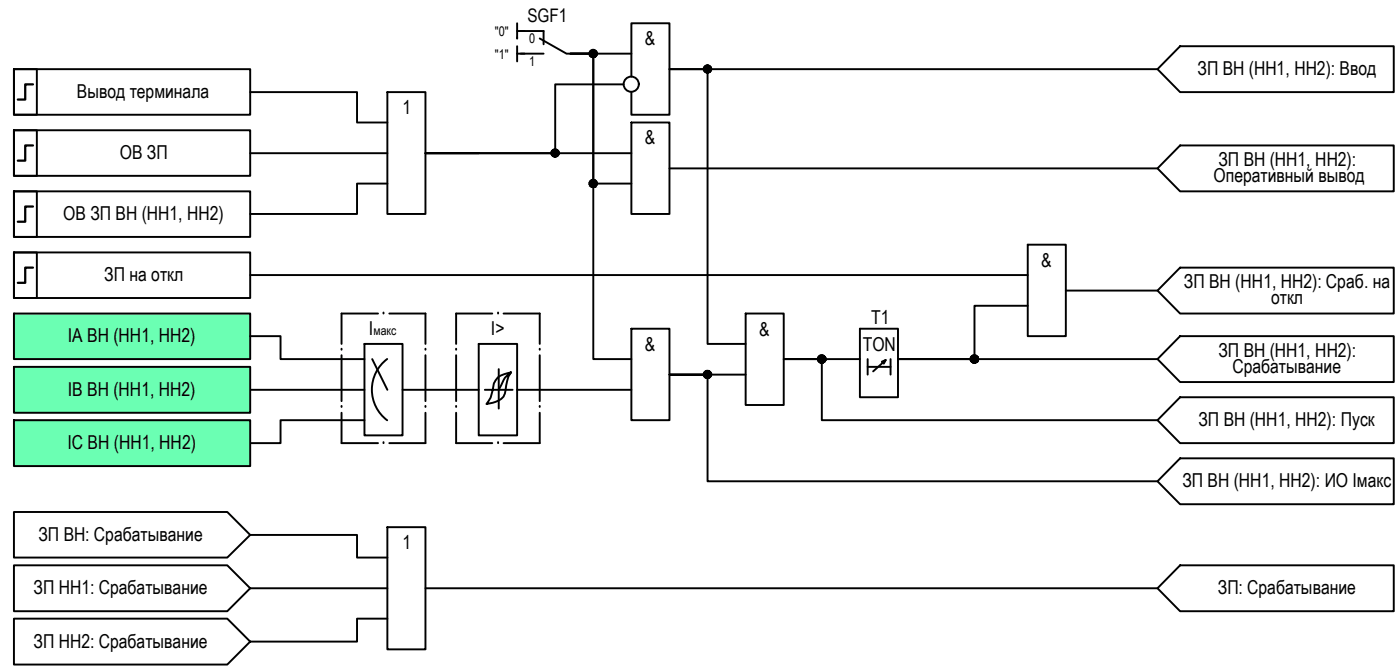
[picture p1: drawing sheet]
<svg xmlns="http://www.w3.org/2000/svg" width="184mm" height="87mm" viewBox="0 0 184 87" stroke-linecap="round" stroke-linejoin="round" font-family="sans-serif">
<!-- layer: 0 -->
<g fill="#6bffb3" stroke="#6bffb3" stroke-width=".13">
<path d="M1.8 41.1l31 5.9v-5.9zM1.8 41.1l31 5.9h-31z"/>
<path d="M1.8 48l31 6.1v-6.1zM1.8 48l31 6.1h-31z"/>
<path d="M1.8 55l31 6v-6zM1.8 55l31 6h-31z"/>
</g>
<g fill="none" stroke="#000" stroke-width=".25">
<path d="M1.8 17.1h3v5.9h-3zM1.8 17.1h31v5.9h-31zM1.8 9.1h3v5.9h-3zM1.8 9.1h31v5.9h-31zM32.8 12.1h14v3.9h4M50.8 12.1h5v15.9h-5zM67.8 5h.1M67.8 4.1h1M67.8 3v2M67.8 6.1v1.9M67.8 7h1M74.8 7h3v40h5"/>
<path d="M74.8 7h3v17h5M74.8 7h8M81.8 11h-9v9.1h-17M82.8 16h5v12h-5zM82.8 10v-7h5v12h-5v-2.9M151.8 9.1h-64h5v35.9h5M154.8 6.1h28v6h-28l-3-3zM154.8 19.1h28v6h-28l-3-3zM1.8 33.1h3v5.9h-3zM1.8 33.1h31v5.9h-31zM1.8 25.1h3v5.9h-3zM1.8 25.1h31v5.9h-31z"/>
<path d="M32.8 36h102M32.8 20.1h18M50.8 24h-4v4h-14M62.8 20.1h-7h27M87.8 22.1h64M134.8 32h5v12h-5zM139.8 38.1h12M154.8 35.1h28v6h-28l-3-3zM1.8 41.1h31v5.9h-31zM1.8 48h31v6.1h-31zM1.8 55h31v6h-31zM32.8 44h4v3h11"/>
<path d="M32.8 51.1h15M47.8 45h5v12h-5zM47.8 55h-11v3h-4M48.8 47l2 4.1M50.8 47a5 5 0 0 0 0 8M52.8 51.1h10M62.8 45h5v12h-5zM65.4 48.3v5.2M65.4 51.1h1.8M67 48.8a6.1 6.1 0 0 0-.8 2.8l-.3 .5a3.2 3.2 0 0 1-2.1 .8 5.4 5.4 0 0 0 1-2.7 2.04 2.04 0 0 1 1.7-1.3l.5-.1-.3 .2a2.38 2.38 0 0 0-.9 1.4l-.4 .7h-1.8M67.8 51.1h15M82.8 43.1h5v11.9h-5z"/>
<path d="M97.8 49.1h-10h5v13.9h59M97.8 41.1h5v11.9h-5zM112.8 43.1h5v8.9h-5zM112.8 47h-10h5v8h44M113.8 47v2.1M113.8 48h3M115.7 47.4l.5-.2-1.7 1.4M116.2 47.2l-.3 .4M116.8 47v2.1M134.8 40h-7v7h-10h34M154.8 52h28v6h-28l-3-3zM154.8 44h28v6h-28l-3-3z"/>
<path d="M1.8 67.1h28l3 3-3 2.9h-28zM1.8 74h28l3 3-3 3.1h-28zM32.8 70.1h14v2.9h4M32.8 77h18M50.8 69h5v16h-5zM55.8 77h96M154.8 60h28v6h-28l-3-3zM154.8 74h28v6.1h-28l-3-3.1zM1.8 81h28l3 3-3 3h-28zM50.8 81h-4v3h-14"/>
<circle cx="77.8" cy="7" r=".49"/>
<circle cx="82.8" cy="11" r=".99"/>
<circle cx="92.8" cy="9" r=".49"/>
<circle cx="72.8" cy="20" r=".49"/>
<circle cx="77.8" cy="24" r=".49"/>
<circle cx="92.8" cy="49" r=".49"/>
<circle cx="107.8" cy="47" r=".49"/>
<circle cx="127.8" cy="47" r=".49"/>
</g>
<g fill="none" stroke="#000" stroke-width=".25">
<path d="M68.3 4.1h3v1.7M68.3 7h3M70.8 5l3.5 2h3M44.8 53.3h.1M44.8 45.8h.1M44.8 54.1v3.9h4.8M44.8 46.5v6M49.6 41.1h-4.8v3.9M50.3 41.1h.1M50.3 58h.1M51.1 41.1h4.7v3.9M55.8 53.3h.1"/>
<path d="M55.8 45.8h.1M55.8 54.1v3.9h-4.7M55.8 46.5v6M59.8 53.3h.1M59.8 45.8h.1M59.8 46.5v6M59.8 54.1v3.9h4.8M64.6 41.1h-4.8v3.9M65.3 41.1h.1M65.3 58h.1M66 41.1h4.8v3.9M70.8 53.3h.1"/>
<path d="M70.8 45.8h.1M70.8 46.5v6M70.8 54.1v3.9h-4.8"/>
</g>
<!-- layer: 0 -->
<g fill="#000" stroke="#000" stroke-width=".13">
<path d="M72.6 19.6h.4zM72.7 19.6h.2zM77.5 6.6h.6zM77.6 7.5h.3zM77.7 6.6h.2zM77.7 7.5h.2zM92.5 8.7h.7zM92.7 9.5h.2zM92.7 8.6h.1zM72.6 20.5h.4zM72.7 20.5h.2zM77.6 24.5h.3z"/>
<path d="M77.7 23.6h.2zM77.7 24.5h.2zM77.7 23.5h.2zM92.7 49.5h.2zM92.7 48.6h.1zM107.7 47.5h.2zM107.7 46.6h.2zM127.5 46.7h.6zM127.6 47.5h.4zM127.6 46.6h.4zM127.7 47.5h.2zM127.7 46.6h.2z"/>
<path d="M72.7 19.6h.2zM72.7 19.6h.2z"/>
<path d="M72.7 19.6h.2zM72.7 19.6h.2z"/>
<path d="M72.7 19.6h.3zM72.7 19.6h.3zM72.6 19.6h.4z"/>
<path d="M72.6 19.6h.5zM72.6 19.6h.5z"/>
<path d="M72.5 19.6l.6 .1zM72.5 19.6l.6 .1z"/>
<path d="M72.5 19.7h.7zM72.4 19.7h.8z"/>
<path d="M72.4 19.7h.8zM72.4 19.7h.8z"/>
<path d="M72.4 19.7l.8 .1zM72.4 19.7l.8 .1z"/>
<path d="M72.4 19.8h.8zM72.4 19.8h.8z"/>
<path d="M72.4 19.8l.9 .1zM72.4 19.8l.9 .1z"/>
<path d="M72.4 19.9h.9zM72.4 19.9h.9z"/>
<path d="M72.3 19.9h1zM72.3 19.9h1z"/>
<path d="M72.3 19.9l1 .1zM72.3 19.9l1 .1z"/>
<path d="M72.3 20l1 .1v-.1zM72.3 20l1 .1h-1z"/>
<path d="M77.7 7.5h.2zM77.7 7.5h.2z"/>
<path d="M77.7 6.6h.2zM77.7 6.6h.2zM77.6 6.6h.3z"/>
<path d="M77.6 6.6h.4zM77.6 6.6h.4z"/>
<path d="M77.6 6.6h.5zM77.6 6.6h.5z"/>
<path d="M77.6 7.5h.4zM77.6 7.5h.3zM77.6 7.5h.3z"/>
<path d="M77.6 6.6h.5zM77.6 6.6h.5zM77.5 6.6h.6z"/>
<path d="M77.6 7.5h.5zM77.6 7.5h.4z"/>
<path d="M77.5 6.6l.7 .1zM77.5 6.6l.7 .1z"/>
<path d="M77.5 7.4l.6 .1zM77.5 7.4l.6 .1z"/>
<path d="M77.5 7.5h.6zM77.5 7.5h.6z"/>
<path d="M77.4 6.7h.8zM77.4 6.7h.8z"/>
<path d="M77.4 7.4h.8zM77.4 7.4h.7z"/>
<path d="M77.4 6.7l.8 .1zM77.4 6.7l.8 .1z"/>
<path d="M77.4 7.4h.8zM77.4 7.4h.8z"/>
<path d="M77.4 6.8h.8zM77.4 6.8h.8z"/>
<path d="M77.4 6.8l.9 .1zM77.4 6.8l.9 .1z"/>
<path d="M77.4 7.3h.8zM77.4 7.3h.8z"/>
<path d="M77.4 7.3h.8zM77.4 7.3l.8 .1z"/>
<path d="M77.4 6.9h.9zM77.4 6.9h.9z"/>
<path d="M77.3 6.9h1zM77.3 6.9h1z"/>
<path d="M77.3 6.9l1 .1zM77.3 6.9l1 .1z"/>
<path d="M77.3 7h1zM77.3 7h1z"/>
<path d="M77.3 7.1l1 .1zM77.3 7.1l1 .1z"/>
<path d="M77.3 7.2h1zM77.3 7.2h1z"/>
<path d="M77.3 7.2h1zM77.3 7.2h1z"/>
<path d="M77.4 7.2h.9zM77.4 7.2l.8 .1z"/>
<path d="M77.3 7l1 .1v-.1zM77.3 7l1 .1h-1z"/>
<path d="M92.7 8.6h.2zM92.7 8.6h.2z"/>
<path d="M92.7 9.5h.1zM92.7 9.5h.1z"/>
<path d="M92.7 8.6h.3zM92.7 8.6h.3z"/>
<path d="M92.6 8.6h.4zM92.6 8.6h.4z"/>
<path d="M92.6 9.5h.4zM92.6 9.5h.3z"/>
<path d="M92.6 8.6h.5zM92.5 8.6h.6z"/>
<path d="M92.6 9.5h.4zM92.6 9.5h.4z"/>
<path d="M92.5 8.6h.6zM92.5 8.6h.6z"/>
<path d="M92.5 9.5h.6zM92.5 9.5h.5z"/>
<path d="M92.5 8.6l.6 .1zM92.5 8.6l.6 .1z"/>
<path d="M92.5 9.4h.6zM92.5 9.4l.6 .1z"/>
<path d="M92.5 8.7h.7zM92.5 8.7h.7zM92.4 8.7h.8z"/>
<path d="M92.5 9.4h.6zM92.5 9.4h.6z"/>
<path d="M92.4 8.7l.8 .1zM92.4 8.7l.8 .1z"/>
<path d="M92.4 9.4h.8zM92.4 9.4h.8z"/>
<path d="M92.5 9.4h.7zM92.5 9.4h.6z"/>
<path d="M92.4 8.8h.8zM92.4 8.8h.8z"/>
<path d="M92.4 8.8h.9zM92.4 8.8h.9z"/>
<path d="M92.4 9.3h.8zM92.4 9.3h.8z"/>
<path d="M92.4 9.3h.8zM92.4 9.3l.8 .1z"/>
<path d="M92.3 8.8l1 .1zM92.3 8.8l1 .1z"/>
<path d="M92.3 8.9h1zM92.3 8.9h1z"/>
<path d="M92.3 9.2h1zM92.3 9.2h1z"/>
<path d="M92.3 9.2h1zM92.3 9.2l.9 .1z"/>
<path d="M92.3 8.9l1 .1v-.1zM92.3 8.9l1 .1h-1z"/>
<path d="M92.3 9l1 .1zM92.3 9l1 .1z"/>
<path d="M92.3 9.1h1zM92.3 9.1h1z"/>
<path d="M92.3 9.1h1zM92.3 9.1h1z"/>
<path d="M92.3 9.1h1zM92.3 9.1l1 .1z"/>
<path d="M72.7 20.5h.2zM72.7 20.5h.2z"/>
<path d="M72.7 20.5h.2zM72.7 20.5h.2z"/>
<path d="M72.6 20.5h.4zM72.6 20.5h.3z"/>
<path d="M72.5 20.4h.6zM72.5 20.4l.5 .1zM72.6 20.5h.4z"/>
<path d="M72.5 20.4h.6zM72.5 20.4h.6z"/>
<path d="M72.4 20.4h.8zM72.4 20.4h.7z"/>
<path d="M72.4 20.4h.8zM72.4 20.4h.8z"/>
<path d="M72.4 20.3h.8zM72.4 20.3h.8z"/>
<path d="M72.4 20.3h.8zM72.4 20.3l.8 .1z"/>
<path d="M72.3 20.1h1zM72.3 20.1h1z"/>
<path d="M72.3 20.1l1 .1zM72.3 20.1l1 .1z"/>
<path d="M72.3 20.2h1zM72.3 20.2h1z"/>
<path d="M72.3 20.2h1zM72.3 20.2h1z"/>
<path d="M72.4 20.2h.9zM72.4 20.2l.8 .1z"/>
<path d="M77.7 24.5l.2 .1zM77.7 24.6h.2z"/>
<path d="M77.7 23.5l.2 .1zM77.7 23.5l.2 .1zM77.6 23.6h.3z"/>
<path d="M77.6 23.6h.4zM77.6 23.6h.4z"/>
<path d="M77.6 23.6h.5zM77.6 23.6h.5z"/>
<path d="M77.6 24.5h.4zM77.6 24.5h.3zM77.6 24.5h.3z"/>
<path d="M77.6 23.6h.5zM77.5 23.6h.6z"/>
<path d="M77.6 24.5h.5zM77.6 24.5h.4z"/>
<path d="M77.5 23.6l.6 .1zM77.5 23.6l.6 .1z"/>
<path d="M77.5 23.7h.7zM77.5 23.7h.7z"/>
<path d="M77.5 24.4l.6 .1zM77.5 24.4l.6 .1z"/>
<path d="M77.5 24.5h.6zM77.5 24.5h.6z"/>
<path d="M77.4 23.7h.8zM77.4 23.7h.8z"/>
<path d="M77.4 24.4h.8zM77.4 24.4h.7z"/>
<path d="M77.4 23.7l.8 .1zM77.4 23.7l.8 .1z"/>
<path d="M77.4 24.3h.8zM77.4 24.3l.8 .1z"/>
<path d="M77.4 23.8h.8zM77.4 23.8h.8z"/>
<path d="M77.4 23.8l.9 .1zM77.4 23.8l.9 .1z"/>
<path d="M77.4 24.3h.8zM77.4 24.3h.8z"/>
<path d="M77.4 24.3h.8zM77.4 24.3h.8z"/>
<path d="M77.4 23.9h.9zM77.4 23.9h.9z"/>
<path d="M77.3 23.9l1 .1zM77.3 23.9l1 .1z"/>
<path d="M77.3 24h1zM77.3 24h1z"/>
<path d="M77.3 24h1zM77.3 24h1z"/>
<path d="M77.3 24.1h1zM77.3 24.1h1z"/>
<path d="M77.3 24.1l1 .1zM77.3 24.1l1 .1z"/>
<path d="M77.3 24.2h1zM77.3 24.2h1z"/>
<path d="M77.4 24.2h.9zM77.4 24.2l.8 .1z"/>
<path d="M77.3 24h1zM77.3 24l1 .1z"/>
<path d="M92.7 48.6h.2zM92.7 48.6h.2z"/>
<path d="M92.7 49.5h.1zM92.7 49.5h.1z"/>
<path d="M92.7 48.6h.3zM92.6 48.6h.4z"/>
<path d="M92.6 48.6h.4zM92.6 48.6h.4z"/>
<path d="M92.6 49.5h.4zM92.6 49.5h.3z"/>
<path d="M92.6 48.6h.5zM92.5 48.6h.6z"/>
<path d="M92.6 49.5h.4zM92.6 49.5h.4z"/>
<path d="M92.5 48.6h.6zM92.5 48.6h.6z"/>
<path d="M92.5 49.5h.6zM92.5 49.5h.5z"/>
<path d="M92.5 48.6l.6 .1zM92.5 48.6l.6 .1z"/>
<path d="M92.5 49.4h.6zM92.5 49.4l.6 .1z"/>
<path d="M92.5 49.4h.6zM92.5 49.4h.7z"/>
<path d="M92.5 49.4h.6zM92.5 49.4h.6z"/>
<path d="M92.5 48.7h.7zM92.5 48.7h.7z"/>
<path d="M92.5 48.7h.7zM92.4 48.7h.8z"/>
<path d="M92.4 48.7l.8 .1zM92.4 48.7l.8 .1z"/>
<path d="M92.4 49.4h.8zM92.4 49.4h.8z"/>
<path d="M92.4 48.8h.8zM92.4 48.8h.8z"/>
<path d="M92.4 48.8l.9 .1zM92.4 48.8l.9 .1z"/>
<path d="M92.4 49.3h.8zM92.4 49.3h.8z"/>
<path d="M92.4 49.3h.8zM92.4 49.3l.8 .1z"/>
<path d="M92.3 48.9h1zM92.3 48.9h1z"/>
<path d="M92.3 48.9h1zM92.3 48.9h1z"/>
<path d="M92.3 49.2h1zM92.3 49.2h1z"/>
<path d="M92.3 49.2h1zM92.3 49.2l.9 .1z"/>
<path d="M92.3 48.9l1 .1zM92.3 48.9l1 .1z"/>
<path d="M92.3 49l1 .1v-.1zM92.3 49l1 .1h-1z"/>
<path d="M92.3 49.1h1zM92.3 49.1h1z"/>
<path d="M92.3 49.1h1zM92.3 49.1h1z"/>
<path d="M92.3 49.1h1zM92.3 49.1l1 .1z"/>
<path d="M107.7 47.5h.2zM107.7 47.5h.2z"/>
<path d="M107.7 47.5h.2zM107.7 47.5h.2z"/>
<path d="M107.7 46.6h.2zM107.7 46.6h.2z"/>
<path d="M107.7 46.6h.2zM107.7 46.6h.2z"/>
<path d="M107.7 46.6h.3zM107.6 46.6h.4z"/>
<path d="M107.7 46.6h.3zM107.6 46.6h.4z"/>
<path d="M107.6 46.6h.4zM107.6 46.6h.4z"/>
<path d="M107.6 47.5h.4zM107.6 47.5h.4z"/>
<path d="M107.6 47.5h.4zM107.6 47.5h.3z"/>
<path d="M107.6 46.6h.4zM107.6 46.6h.4z"/>
<path d="M107.6 47.5h.4zM107.6 47.5h.4z"/>
<path d="M107.6 47.5h.4zM107.6 47.5h.3z"/>
<path d="M107.6 46.6h.4zM107.5 46.6h.5z"/>
<path d="M107.6 46.6h.4zM107.5 46.6h.5z"/>
<path d="M107.5 46.6l.6 .1zM107.5 46.6l.6 .1z"/>
<path d="M107.5 47.5h.5zM107.5 47.5h.5z"/>
<path d="M107.5 46.6l.6 .1zM107.5 46.6l.6 .1z"/>
<path d="M107.5 47.5h.5zM107.5 47.5h.5z"/>
<path d="M107.5 46.7h.6zM107.5 46.7h.6z"/>
<path d="M107.5 47.5h.6zM107.5 47.5h.5z"/>
<path d="M107.5 46.7h.6zM107.5 46.7h.6z"/>
<path d="M107.5 47.5h.6zM107.5 47.5h.5z"/>
<path d="M107.5 46.7h.7zM107.5 46.7h.7z"/>
<path d="M107.5 47.4h.6zM107.5 47.4l.6 .1z"/>
<path d="M107.5 46.7h.7zM107.5 46.7h.7z"/>
<path d="M107.5 47.4h.6zM107.5 47.4l.6 .1z"/>
<path d="M107.4 46.7h.8zM107.4 46.7h.8z"/>
<path d="M107.4 47.4h.8zM107.4 47.4h.7z"/>
<path d="M107.4 46.7h.8zM107.4 46.7h.8z"/>
<path d="M107.4 47.4h.8zM107.4 47.4h.7z"/>
<path d="M107.4 46.7l.8 .1zM107.4 46.7l.8 .1z"/>
<path d="M107.4 46.8h.9zM107.4 46.8h.9z"/>
<path d="M107.4 47.3l.8 .1zM107.4 47.3l.8 .1z"/>
<path d="M107.4 47.4h.8zM107.4 47.4h.8z"/>
<path d="M107.4 46.7l.8 .1zM107.4 46.7l.8 .1z"/>
<path d="M107.4 46.8h.9zM107.4 46.8h.9z"/>
<path d="M107.4 47.3l.8 .1zM107.4 47.3l.8 .1z"/>
<path d="M107.4 47.4h.8zM107.4 47.4h.8z"/>
<path d="M107.4 46.8l.9 .1zM107.4 46.8l.9 .1z"/>
<path d="M107.3 46.9h1zM107.3 46.9h1z"/>
<path d="M107.3 47.2l1 .1zM107.3 47.2l1 .1z"/>
<path d="M107.4 47.3h.9zM107.4 47.3h.8z"/>
<path d="M107.4 46.8l.9 .1zM107.4 46.8l.9 .1z"/>
<path d="M107.3 46.9h1zM107.3 46.9h1z"/>
<path d="M107.3 47.2l1 .1zM107.3 47.2l1 .1z"/>
<path d="M107.4 47.3h.9zM107.4 47.3h.8z"/>
<path d="M107.3 46.9h1zM107.3 46.9h1z"/>
<path d="M107.3 46.9l1 .1zM107.3 46.9l1 .1z"/>
<path d="M107.3 47h1zM107.3 47h1z"/>
<path d="M107.3 47l1 .1zM107.3 47l1 .1z"/>
<path d="M107.3 47.1l1 .1v-.1zM107.3 47.1l1 .1h-1z"/>
<path d="M107.3 47.2h1zM107.3 47.2h1z"/>
<path d="M107.3 47.2h1zM107.3 47.2h1z"/>
<path d="M107.3 46.9h1zM107.3 46.9h1z"/>
<path d="M107.3 46.9l1 .1zM107.3 46.9l1 .1z"/>
<path d="M107.3 47h1zM107.3 47h1z"/>
<path d="M107.3 47l1 .1zM107.3 47l1 .1z"/>
<path d="M107.3 47.1l1 .1v-.1zM107.3 47.1l1 .1h-1z"/>
<path d="M107.3 47.2h1zM107.3 47.2h1z"/>
<path d="M107.3 47.2h1zM107.3 47.2h1z"/>
<path d="M127.7 47.5h.2zM127.7 47.5h.2z"/>
<path d="M127.7 47.5h.2zM127.7 47.5h.2z"/>
<path d="M127.7 46.6h.2zM127.7 46.6h.2z"/>
<path d="M127.7 46.6h.2zM127.7 46.6h.2z"/>
<path d="M127.7 46.6h.2zM127.6 46.6h.3z"/>
<path d="M127.7 46.6h.2zM127.6 46.6h.3z"/>
<path d="M127.6 46.6h.4zM127.6 46.6h.4zM127.6 46.6h.4z"/>
<path d="M127.6 47.5h.3zM127.6 47.5h.3z"/>
<path d="M127.6 46.6h.4zM127.6 46.6h.4zM127.6 46.6h.4z"/>
<path d="M127.6 47.5h.3zM127.6 47.5h.3z"/>
<path d="M127.6 46.6l.5 .1zM127.6 46.6l.5 .1zM127.5 46.7h.6z"/>
<path d="M127.6 47.5h.4zM127.6 47.5h.3z"/>
<path d="M127.6 46.6l.5 .1zM127.6 46.6l.5 .1zM127.5 46.7h.6z"/>
<path d="M127.6 47.5h.4zM127.6 47.5h.3z"/>
<path d="M127.5 46.7h.7zM127.5 46.7h.7z"/>
<path d="M127.5 47.4l.6 .1zM127.5 47.4l.6 .1z"/>
<path d="M127.5 47.5h.6zM127.5 47.5h.5zM127.6 47.5h.4z"/>
<path d="M127.5 46.7h.7zM127.5 46.7h.7z"/>
<path d="M127.5 47.4l.6 .1zM127.5 47.4l.6 .1z"/>
<path d="M127.5 47.5h.6zM127.5 47.5h.5zM127.6 47.5h.4z"/>
<path d="M127.4 46.7h.8zM127.4 46.7h.8z"/>
<path d="M127.4 47.4h.8zM127.4 47.4h.7z"/>
<path d="M127.4 46.7h.8zM127.4 46.7h.8z"/>
<path d="M127.4 47.4h.8zM127.4 47.4h.7z"/>
<path d="M127.4 46.7l.8 .1zM127.4 46.7l.8 .1z"/>
<path d="M127.4 47.4h.8zM127.4 47.4h.8z"/>
<path d="M127.4 46.7l.8 .1zM127.4 46.7l.8 .1z"/>
<path d="M127.4 47.4h.8zM127.4 47.4h.8z"/>
<path d="M127.4 46.8h.8zM127.3 46.8h.9z"/>
<path d="M127.3 46.8l1 .1zM127.3 46.8l1 .1z"/>
<path d="M127.3 47.3h.9zM127.3 47.3h.9z"/>
<path d="M127.4 47.3h.8zM127.4 47.3l.8 .1z"/>
<path d="M127.4 46.8h.8zM127.3 46.8h.9z"/>
<path d="M127.3 46.8l1 .1zM127.3 46.8l1 .1z"/>
<path d="M127.3 47.3h.9zM127.3 47.3h.9z"/>
<path d="M127.4 47.3h.8zM127.4 47.3l.8 .1z"/>
<path d="M127.3 46.9h1zM127.3 46.9h1z"/>
<path d="M127.3 46.9h1zM127.3 46.9h1z"/>
<path d="M127.3 46.9l1 .1zM127.3 46.9l1 .1z"/>
<path d="M127.3 47h1zM127.3 47h1z"/>
<path d="M127.3 47l1 .1zM127.3 47l1 .1z"/>
<path d="M127.3 47.1l1 .1v-.1zM127.3 47.1l1 .1h-1z"/>
<path d="M127.3 47.2h1zM127.3 47.2h1z"/>
<path d="M127.3 47.2h1zM127.3 47.2h1z"/>
<path d="M127.3 47.2h1zM127.3 47.2l.9 .1z"/>
<path d="M127.3 46.9h1zM127.3 46.9h1z"/>
<path d="M127.3 46.9h1zM127.3 46.9h1z"/>
<path d="M127.3 46.9l1 .1zM127.3 46.9l1 .1z"/>
<path d="M127.3 47h1zM127.3 47h1z"/>
<path d="M127.3 47l1 .1zM127.3 47l1 .1z"/>
<path d="M127.3 47.1l1 .1v-.1zM127.3 47.1l1 .1h-1z"/>
<path d="M127.3 47.2h1zM127.3 47.2h1z"/>
<path d="M127.3 47.2h1zM127.3 47.2h1z"/>
<path d="M127.3 47.2h1zM127.3 47.2l.9 .1z"/>
</g>
<path d="M4.3 19.1h-1v1.9h-1M4.3 11h-1v2h-1M4.3 35.1h-1v1.9h-1M4.3 27.1h-1v1.9h-1" fill="none" stroke="#000" stroke-width=".3"/>
<g font-size="2.5">
<text x="84.6" y="5.9">&amp;</text>
<text x="157.1" y="9.8">ЗП ВН (НН1, НН2): Ввод</text>
<text x="10.1" y="12.8">Вывод терминала</text>
<text x="52.8" y="14.9">1</text>
<text x="15.7" y="20.8">ОВ ЗП</text>
<text x="84.6" y="18.9">&amp;</text>
<text x="159.2" y="23.9">Оперативный вывод</text>
<text x="159.8" y="21.8">ЗП ВН (НН1, НН2):</text>
<text x="8.3" y="28.8">ОВ ЗП ВН (НН1, НН2)</text>
<text x="136.6" y="34.9">&amp;</text>
<text x="13.7" y="36.8">ЗП на откл</text>
<text x="155.3" y="37.8">ЗП ВН (НН1, НН2): Сраб. на</text>
<text x="166.7" y="39.9">откл</text>
<text x="8.9" y="44.8">IA ВН (НН1, НН2)</text>
<text x="48.4" y="43.9">I</text>
<text x="64.4" y="43.9">I&gt;</text>
<text x="84.6" y="45.9">&amp;</text>
<text x="99.6" y="43.9">&amp;</text>
<text x="113.2" y="45.9">TON</text>
<text x="114.3" y="42.5">T1</text>
<text x="159.8" y="46.7">ЗП ВН (НН1, НН2):</text>
<text x="8.9" y="51.8">IB ВН (НН1, НН2)</text>
<text x="161.6" y="48.9">Срабатывание</text>
<text x="8.9" y="58.8">IC ВН (НН1, НН2)</text>
<text x="157.2" y="55.8">ЗП ВН (НН1, НН2): Пуск</text>
<text x="155.1" y="63.8">ЗП ВН (НН1, НН2): ИО Iмакс</text>
<text x="5" y="70.8">ЗП ВН: Срабатывание</text>
<text x="52.8" y="72">1</text>
<text x="4.4" y="77.8">ЗП НН1: Срабатывание</text>
<text x="159.7" y="77.8">ЗП: Срабатывание</text>
<text x="4.4" y="84.8">ЗП НН2: Срабатывание</text>
</g>
<text font-size="2.4" x="69.2" y="2.9">SGF1</text>
<g font-size="1.7">
<text x="64.9" y="4.7">&quot;0&quot;</text>
<text x="69.4" y="5.7">0</text>
<text x="64.9" y="7.7">&quot;1&quot;</text>
<text x="69.4" y="8.7">1</text>
<text x="49" y="43.9">макс</text>
</g>
</svg>
